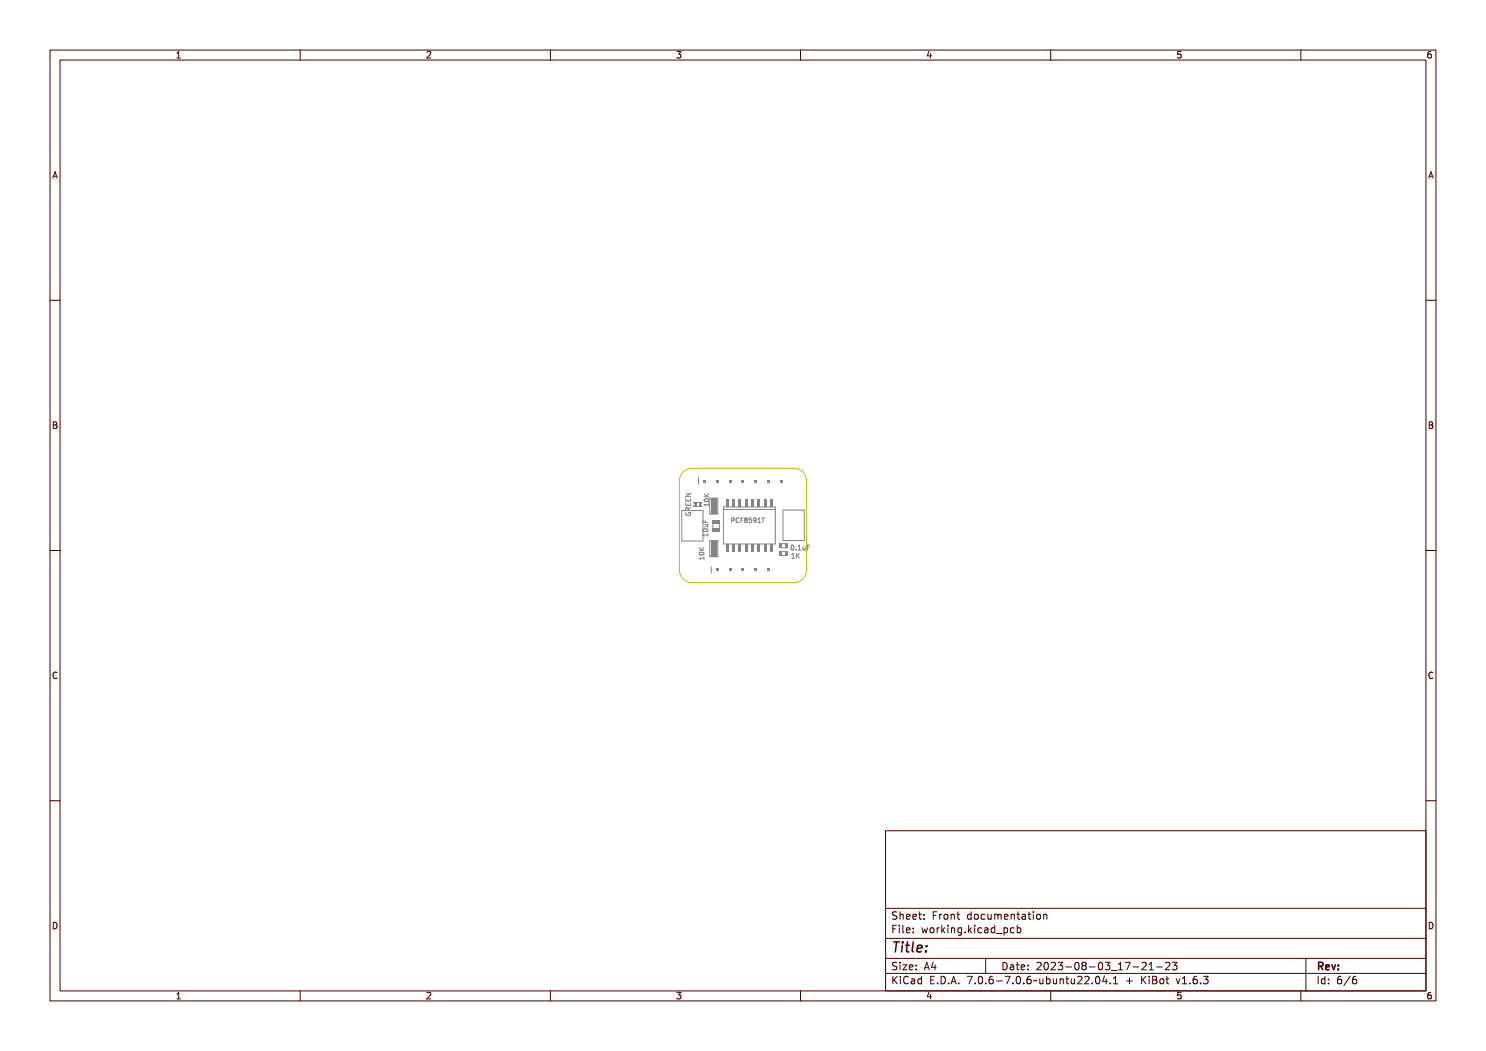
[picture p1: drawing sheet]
<svg xmlns="http://www.w3.org/2000/svg" width="297mm" height="210mm" viewBox="0 0 297 210" stroke-linecap="round" stroke-linejoin="round" font-family="sans-serif">
<g fill="none" stroke="#848484" stroke-width=".2">
<path d="M137.1 98.7h.9l-.9 .5M137.1 99.4h1v.2l-.8 .3h.8v.1h-1v-.2l.8-.3h-.8zM140.7 99.3h1M140.7 98.7l.6 .6M140.8 99.1l.4 .3 .5-.3v.1l-.4 .3 .4 .1v.1h-.9v-.1h.4zM140.8 99.8a.45 .45 0 0 1 .5-.2 .45 .45 0 0 1 .3 .5 .56 .56 0 0 1-.9-.2zM140.8 99.8h.1M141.7 98.7l-.6 .4M137.1 101h.1v.4h.3v-.4h.1v.4h.4v-.5h.1v.6h-1zM137.1 100.2h.1v.4h.3v-.4h.1v.4h.4v-.4h.1v.5h-1zM137.2 102.6h.1a.34 .34 0 0 0 .3 .4 .34 .34 0 0 0 .3-.4l-.3 .2v-.3h.4a.45 .45 0 0 1-.4 .7 .45 .45 0 0 1-.4-.6zM137.2 101.8h.3l.1 .2 .5-.3-.4 .4v.1h.4v.1h-1z"/>
<path d="M137.3 101.9h.2l.1 .3h-.4zM139.7 109.9h1M139.7 109.4l.6 .5M139.8 110.5a.46 .46 0 0 1 .5-.2 .46 .46 0 0 1 .3 .5 .46 .46 0 0 1-.5 .2 .46 .46 0 0 1-.3-.5zM139.8 111h.8l.1-.2v.5l-.1-.2h-.7l.1 .2h-.1zM139.8 109.2l.4 .4 .5-.4v.1l-.4 .3 .4 .1v.2h-.9v-.2h.4zM139.8 110.2a.49 .49 0 0 1 .6-.2 .49 .49 0 0 1 .3 .4 .48 .48 0 0 1-.5 .2 .48 .48 0 0 1-.4-.4zM139.9 110.2a.41 .41 0 0 1 .7 .2 .41 .41 0 0 1-.7-.2zM140.5 106.4h.9l.1-.2v.5l-.1-.2h-.7v.2h-.1zM140.5 103.8h.2v.4h.2v-.3h.1v.3h.5v.2h-1zM140.7 105.5l.5-.1 .3 .2a.46 .46 0 0 1-.5 .4 .46 .46 0 0 1-.4-.4zM140.7 105.6a.43 .43 0 0 1 .7 .2 .43 .43 0 0 1-.7-.2z"/>
<path d="M140.7 111.3v.5M140.7 111.5h-1l.3 .3M140.7 109.4l-.5 .4M140.8 104.6h.7l-.1 .2a.23 .23 0 0 1 .1 .2 .23 .23 0 0 1-.3 .2h-.4v-.1h.5l.1-.2-.1-.1h-.5zM140.8 100.9h.8l.1-.2v.5l-.1-.2h-.7l.1 .2h-.2zM140.8 100.1a.48 .48 0 0 1 .6-.2 .48 .48 0 0 1 .3 .4 .48 .48 0 0 1-.5 .2 .48 .48 0 0 1-.4-.4zM140.9 100.1a.41 .41 0 0 1 .7 .2 .41 .41 0 0 1-.7-.2zM141.7 100.6v.5M141.7 100.8h-1l.3 .3M141.9 108h1.6v3.2h-1.6zM146.1 103.5h.2a.29 .29 0 0 1 .3 .4 .29 .29 0 0 1-.4 .2v.3h-.1zM146.2 103.7h.1a.17 .17 0 0 1 .2 .1 .17 .17 0 0 1-.2 .2h-.1z"/>
<path d="M146.9 103.7l.3-.2 .1 .2a.32 .32 0 0 0-.4 .3 .32 .32 0 0 0 .4 .3v.1a.45 .45 0 0 1-.5-.1 .45 .45 0 0 1 .1-.6zM147.6 103.5h.5v.2h-.4v.2h.4l-.4 .1v.4h-.1zM148.4 103.6a.25 .25 0 0 1 .4 0 .25 .25 0 0 1-.1 .4 .26 .26 0 0 1 .1 .4 .26 .26 0 0 1-.5 0 .26 .26 0 0 1 .1-.4l-.1-.2zM149 103.5h.5v.2h-.3v.2a.3 .3 0 0 1 .3 .1 .3 .3 0 0 1-.1 .4 .3 .3 0 0 1-.4-.1 .23 .23 0 0 0 .3 .1 .23 .23 0 0 0 .1-.4 .23 .23 0 0 0-.4 0zM149.8 103.6h.1a.44 .44 0 0 1 .4 .4 .44 .44 0 0 1-.5 .4v-.1a.26 .26 0 0 0 .3 0 .26 .26 0 0 0 .1-.3 .29 .29 0 0 1-.4 .1 .29 .29 0 0 1 0-.5zM150.6 103.6l.3-.1v.8l.2 .1h-.5l.2-.1v-.6h-.2zM151.2 103.5h.7l-.3 .2v.7h-.1v-.7zM152.3 103.5h.5M152.5 103.5v.9M158.1 109.1l.1-.1a.46 .46 0 0 1 .4 .5 .46 .46 0 0 1-.4 .4l-.2-.2zM158.2 109.1a.39 .39 0 0 1 .3 .4 .39 .39 0 0 1-.3 .3zM159 109.7h.2v.2h-.2z"/>
<path d="M159.6 109h.4v.8l.2 .1h-.6l.2-.1v-.7h-.2zM160.4 109.2h.1v.6l.1 .1 .2-.2v-.5h.1v.7l-.1-.1a.23 .23 0 0 1-.3 .1 .23 .23 0 0 1-.1-.2zM161.2 109h.6v.1h-.5v.3h.4v.1h-.4v.4h-.1z"/>
<circle cx="140.3" cy="110.3" r=".08"/>
<circle cx="141" cy="105.7" r=".09"/>
<circle cx="141.3" cy="100.2" r=".08"/>
<circle cx="148.6" cy="104.2" r=".18"/>
<circle cx="148.6" cy="103.8" r=".15"/>
<circle cx="150" cy="103.9" r=".2"/>
<circle cx="158.3" cy="109.5" r=".09"/>
</g>
<path d="M142.2 108.1h1v3.1h-1z" fill-rule="evenodd" fill="#848484"/>
<path d="M141.9 99.5h1.6v3.2h-1.6z" fill="none" stroke="#848484" stroke-width=".2"/>
<path d="M142.2 99.6h1v3.1h-1z" fill-rule="evenodd" fill="#848484"/>
<path d="M142.5 104.8v.7M143.8 104.8v.7" fill="none" stroke="#848484" stroke-width=".2"/>
<g fill="#848484">
<path d="M142.4 105.5h1.5v.7h-1.5z" fill-rule="evenodd"/>
<path d="M142.4 104h1.5v.8h-1.5z" fill-rule="evenodd"/>
</g>
<g fill="none" stroke="#848484" stroke-width=".2">
<path d="M138.7 100.5l.2 .3-.2 .3M139.1 100.4h.8M139.1 101.2h.7M140.3 100.5l-.3 .3 .3 .3"/>
<circle cx="140.1" cy="100.5" r=".07"/>
</g>
<g fill="#848484">
<path d="M140.2 100.4h.1v.2h-.1z" fill-rule="evenodd"/>
<path d="M139.8 100.4h.4z" fill-rule="evenodd"/>
<path d="M139.8 100.4h.3v.9h-.3z" fill-rule="evenodd"/>
<path d="M138.6 100.4h.5v.2h-.5z" fill-rule="evenodd"/>
<path d="M138.9 100.5h.2v.6h-.2z" fill-rule="evenodd"/>
<path d="M138.8 100.5l.1 .1z" fill-rule="evenodd"/>
<path d="M138.8 101l.1 .1z" fill-rule="evenodd"/>
<path d="M140 101.1h.3v.2h-.3z" fill-rule="evenodd"/>
<path d="M138.6 101.1h.5v.2h-.5z" fill-rule="evenodd"/>
</g>
<path d="M156.3 111h.7M156.3 110.2h.7" fill="none" stroke="#848484" stroke-width=".2"/>
<g fill="#848484">
<path d="M157 110.1h.5v1h-.5z" fill-rule="evenodd"/>
<path d="M155.8 110.1h.5v1h-.5z" fill-rule="evenodd"/>
</g>
<path d="M144.6 101.3h10.4v7.4h-10.4zM144.6 101.8h10.4" fill="none" stroke="#848484" stroke-width=".2"/>
<g fill="#848484">
<path d="M154 108.8h.5v1.5h-.5z" fill-rule="evenodd"/>
<path d="M154 99.7h.5v1.5h-.5z" fill-rule="evenodd"/>
<path d="M152.7 108.8h.5v1.5h-.5z" fill-rule="evenodd"/>
<path d="M152.7 99.7h.5v1.5h-.5z" fill-rule="evenodd"/>
<path d="M151.4 108.8h.5v1.5h-.5z" fill-rule="evenodd"/>
<path d="M151.4 99.7h.5v1.5h-.5z" fill-rule="evenodd"/>
<path d="M150.2 108.8h.5v1.5h-.5z" fill-rule="evenodd"/>
<path d="M150.2 99.7h.5v1.5h-.5z" fill-rule="evenodd"/>
<path d="M148.9 108.8h.5v1.5h-.5z" fill-rule="evenodd"/>
<path d="M148.9 99.7h.5v1.5h-.5z" fill-rule="evenodd"/>
<path d="M147.6 108.8h.5v1.5h-.5z" fill-rule="evenodd"/>
<path d="M147.6 99.7h.5v1.5h-.5z" fill-rule="evenodd"/>
<path d="M146.4 108.8h.4v1.5h-.4z" fill-rule="evenodd"/>
<path d="M146.4 99.7h.4v1.5h-.4z" fill-rule="evenodd"/>
<path d="M145.1 108.8h.5v1.5h-.5z" fill-rule="evenodd"/>
<path d="M145.1 99.7h.5v1.5h-.5z" fill-rule="evenodd"/>
</g>
<path d="M156.3 108.6h.7M156.3 109.5h.7" fill="none" stroke="#848484" stroke-width=".2"/>
<g fill="#848484">
<path d="M155.8 108.6h.5v.9h-.5z" fill-rule="evenodd"/>
<path d="M157 108.6h.5v.9h-.5z" fill-rule="evenodd"/>
</g>
<path d="M136.3 102h4.2v6.1h-4.2zM142.2 113.3v1.2M156.5 101.9h4.2v6.1h-4.2z" fill="none" stroke="#848484" stroke-width=".2"/>
<g fill="#848484">
<path d="M143.2 113.6h.5v.5h-.5z" fill-rule="evenodd"/>
<path d="M145.7 113.6h.5v.5h-.5z" fill-rule="evenodd"/>
<path d="M148.2 113.6h.6v.5h-.6z" fill-rule="evenodd"/>
<path d="M150.8 113.6h.5v.5h-.5z" fill-rule="evenodd"/>
<path d="M153.3 113.6h.5v.5h-.5z" fill-rule="evenodd"/>
</g>
<path d="M139.6 95.5v1.2" fill="none" stroke="#848484" stroke-width=".2"/>
<g fill="#848484">
<path d="M140.6 95.9h.5v.5h-.5z" fill-rule="evenodd"/>
<path d="M143.2 95.9h.5v.5h-.5z" fill-rule="evenodd"/>
<path d="M145.7 95.9h.5v.5h-.5z" fill-rule="evenodd"/>
<path d="M148.2 95.9h.6v.5h-.6z" fill-rule="evenodd"/>
<path d="M150.8 95.9h.5v.5h-.5z" fill-rule="evenodd"/>
<path d="M153.3 95.9h.5v.5h-.5z" fill-rule="evenodd"/>
<path d="M155.9 95.9h.5v.5h-.5z" fill-rule="evenodd"/>
</g>
<path d="M136.8 94.1l1-.5h.5h20.4a2.54 2.54 0 0 1 2.5 2.5v17.8a2.54 2.54 0 0 1-2.5 2.5h-20.4a2.54 2.54 0 0 1-2.5-2.5v-17.8a2.54 2.54 0 0 1 1-2z" fill="none" stroke="#c2c200" stroke-width=".2"/>
<g fill="none" stroke="#480000" stroke-width=".2">
<path d="M10 10h277v190h-277zM12 12h273v186h-273zM60 10v2M110 10v2M160 10v2M210 10v2M260 10v2M10 60h2M285 60h2M10 110h2M285 110h2M10 160h2"/>
<path d="M285 160h2M177 166h108v32h-108zM60 198v2M110 198v2M160 198v2M177 181.5h108M177 187.5h108M177 191.5h108M177 194.5h108M178.1 195.2h.2v.6l.6-.6h.3l-.6 .6 .6 .8h-.2l-.5-.7-.2 .2v.5h-.2zM178.2 185h.9v.2h-.7v.4h.6v.2h-.6v.7h-.2zM178.3 182.4l.5-.1h.2v.2a.31 .31 0 0 0-.5-.1 .31 .31 0 0 0 0 .5 .5 .5 0 0 1 .6 .6 .5 .5 0 0 1-.8 .2l-.1-.2a.34 .34 0 0 0 .4 .1 .34 .34 0 0 0 .1-.5 .47 .47 0 0 1-.5-.2 .47 .47 0 0 1 .1-.5z"/>
<path d="M178.3 192.5l.5-.1h.2v.2a.31 .31 0 0 0-.5-.1 .31 .31 0 0 0 0 .5 .5 .5 0 0 1 .6 .6 .5 .5 0 0 1-.8 .2l-.1-.2a.34 .34 0 0 0 .4 .1 .34 .34 0 0 0 .1-.5 .47 .47 0 0 1-.5-.2 .47 .47 0 0 1 .1-.5zM179.4 182.2h.2v.6a.35 .35 0 0 1 .4-.1 .35 .35 0 0 1 .2 .4v.6h-.2v-.8h-.4v.8h-.2zM179.5 185.4h.4v.9h.4v.2h-.9v-.2h.3v-.8h-.2zM179.5 192.8h.4v.9h.4v.1h-.9v-.1h.3v-.8h-.2zM179.5 195.6h.4v.9h.4v.1h-.9v-.1h.3v-.8h-.2zM179.7 184.9h.2v.3h-.2zM179.7 192.3h.2v.3h-.2zM179.7 195.1h.2v.3h-.2zM180.6 184.9h.4v1.3l.4 .1v.2l-.5-.2v-1.2h-.3zM180.6 192.8h.8l-.6 .9h.6v.1h-.8l.6-.9h-.6zM180.7 182.8l.1-.1a.49 .49 0 0 1 .5 0 .49 .49 0 0 1 .2 .5h-.8a.42 .42 0 0 0 .3 .4 .42 .42 0 0 0 .4-.1 .47 .47 0 0 1-.4 .3 .47 .47 0 0 1-.4-.3zM180.7 195.4a.4 .4 0 0 1 .4-.3 .4 .4 0 0 1 .4 .3 .56 .56 0 0 0-.8 .4 .56 .56 0 0 0 .5 .7l.3-.1a.43 .43 0 0 1-.5 .3 .43 .43 0 0 1-.4-.4v-.6z"/>
<path d="M180.8 182.9l.4-.1 .1 .3h-.6zM181.8 195.6l.3-.1a.43 .43 0 0 1 .5 .5v.6h-.1v-.1a.38 .38 0 0 1-.5 .2 .38 .38 0 0 1-.2-.5 .38 .38 0 0 1 .4-.2h.3a.35 .35 0 0 0-.3-.4 .35 .35 0 0 0-.4 .2zM181.9 182.8l.1-.1a.49 .49 0 0 1 .5 0 .49 .49 0 0 1 .2 .5h-.8a.42 .42 0 0 0 .3 .4 .42 .42 0 0 0 .5-.1 .47 .47 0 0 1-.5 .3 .47 .47 0 0 1-.4-.3zM181.9 185.5l.1-.1a.49 .49 0 0 1 .5 0 .49 .49 0 0 1 .2 .5h-.8a.42 .42 0 0 0 .3 .4 .42 .42 0 0 0 .5-.1 .47 .47 0 0 1-.5 .3 .47 .47 0 0 1-.4-.3zM181.9 192.9l.1-.1a.49 .49 0 0 1 .5 0 .49 .49 0 0 1 .2 .5h-.8a.42 .42 0 0 0 .3 .4 .42 .42 0 0 0 .5-.1 .47 .47 0 0 1-.5 .3 .47 .47 0 0 1-.4-.3zM182 196.2l.5-.1a.31 .31 0 0 1-.2 .4 .31 .31 0 0 1-.4-.1zM182 182.9l.4-.1 .1 .3h-.6zM182 185.6l.4-.1 .1 .3h-.6zM182 193l.4-.1 .1 .3h-.6zM183 195.7l.4-.2 .2 .2v-.6h.2v1.5h-.2v-.1a.42 .42 0 0 1-.5 .1 .42 .42 0 0 1-.2-.5zM183.2 195.8l.1-.1a.4 .4 0 0 1 .3 .4 .4 .4 0 0 1-.3 .4l-.2-.2zM183.2 182.3h.2v.4h.4v.1h-.4v.7l.4 .1v.1h-.4l-.1-.1-.1-.8h-.3v-.1h.3z"/>
<path d="M183.3 185.4h.2v.3h-.2zM183.3 186.2h.2v.3h-.2zM183.3 192.8h.2v.3h-.2zM183.3 193.6h.2v.2h-.2zM184.5 182.7h.2v.3h-.2zM184.5 183.5h.2v.2h-.2zM185.2 185.4h.2l.2 .8 .1-.5h.2l.2 .5 .1-.8h.2l-.2 1.1h-.2l-.2-.7-.2 .7h-.1zM185.4 195.2h.9v.2h-.7v.4h.6v.2h-.6v.5h.7v.1h-.9zM185.7 192.4h.2l.5 1.4h-.2l-.1-.3h-.5l-.1 .3h-.2zM185.8 192.6l.2 .7h-.4zM186.6 182.3h.9v.2h-.7v.4h.6v.2h-.6v.6h-.2zM186.8 185.6l.1-.1a.39 .39 0 0 1 .4 .4 .39 .39 0 0 1-.4 .4l-.1-.2z"/>
<path d="M186.9 196.4h.2v.2h-.2zM187.1 192.4h.2v.9h.2v.2h-.2v.3h-.2v-.3h-.6zM187.1 192.6v.7h-.4zM187.8 195.2a.76 .76 0 0 1 .9 .7 .76 .76 0 0 1-.9 .7zM188 195.4a.57 .57 0 0 1 .5 .5 .57 .57 0 0 1-.5 .6zM188 182.7h.2v.2v-.1a.29 .29 0 0 1 .3-.2 .29 .29 0 0 1 .3 .3 .37 .37 0 0 0-.5-.1 .37 .37 0 0 0-.1 .4v.5h-.2zM188 185.4h.2v.2v-.1a.29 .29 0 0 1 .3-.2 .29 .29 0 0 1 .3 .3 .37 .37 0 0 0-.5-.1 .37 .37 0 0 0-.1 .4v.6h-.2zM189.1 184.9h.1v.9l.5-.4h.2l-.4 .4 .5 .7h-.2l-.4-.6-.2 .1v.5h-.1zM189.2 182.9l.1-.1a.39 .39 0 0 1 .4 .4 .39 .39 0 0 1-.4 .4l-.1-.2zM189.3 196.4h.3v.2h-.3zM190.2 182.7h.2v.1a.35 .35 0 0 1 .4-.1 .35 .35 0 0 1 .3 .4v.6h-.2l-.1-.8h-.3l-.1 .8h-.2zM190.3 185.4h.4v.9h.4v.2h-.9v-.2h.4v-.8h-.3z"/>
<path d="M190.5 195.2h.3l.4 1.4h-.2l-.1-.3h-.5l-.1 .3h-.2zM190.6 184.9h.1v.3h-.1zM190.6 195.4l.2 .7h-.4zM191.4 185.4h.2v.1a.35 .35 0 0 1 .4-.1 .35 .35 0 0 1 .3 .4v.7h-.2l-.1-.9h-.3l-.1 .9h-.2zM191.7 182.3h.1v.4h.4v.1h-.4v.7l.4 .1v.1h-.4l-.1-.1v-.8h-.3v-.1h.3zM191.7 196.4h.3v.2h-.3zM192.7 185.5l.3-.2 .3 .2v-.1h.2v1a.53 .53 0 0 1-.8 .4v-.2a.36 .36 0 0 0 .4 .1 .36 .36 0 0 0 .2-.4l-.1 .1a.53 .53 0 0 1-.7-.3 .53 .53 0 0 1 .2-.6zM192.8 185.6l.1-.1a.39 .39 0 0 1 .4 .4 .39 .39 0 0 1-.4 .4l-.1-.2zM193.8 195.2h.9l-.5 1.4h-.2l.5-1.2h-.7zM193.9 182.8l.3-.2 .3 .2v-.6h.2v1.5h-.2v-.1a.42 .42 0 0 1-.6 .1 .42 .42 0 0 1-.1-.5zM194.1 182.8a.4 .4 0 0 1 .4 .4 .4 .4 0 0 1-.4 .4l-.2-.4zM194.1 186.2h.3v.3h-.3z"/>
<path d="M195.1 184.9h.2v.9l.4-.4h.3l-.5 .4 .5 .7h-.2l-.4-.6-.1 .1v.5h-.2zM195.2 182.9l.1-.1a.39 .39 0 0 1 .4 .4 .39 .39 0 0 1-.4 .4l-.1-.2zM195.3 196.4h.3v.2h-.3zM196.3 185.4h.5v.9h.3v.2h-.9v-.2h.4v-.8h-.3zM196.3 195.4a.57 .57 0 0 1 .7 0 .57 .57 0 0 1 .1 .8 .5 .5 0 0 1-.6 .5 .5 .5 0 0 1-.3-.8zM196.4 182.8a.39 .39 0 0 1 .4-.2 .39 .39 0 0 1 .3 .3 .4 .4 0 0 0-.6 0 .4 .4 0 0 0 0 .6 .4 .4 0 0 0 .6 0 .45 .45 0 0 1-.6 .3 .45 .45 0 0 1-.3-.6zM196.5 195.4a.61 .61 0 0 1 .4 1l-.1 .1a.61 .61 0 0 1-.4-1zM196.6 184.9h.2v.3h-.2zM197 191.5v3M197.4 182.7h.2v.8l.2 .1 .3-.2v-.7h.2v1h-.2v-.1a.35 .35 0 0 1-.4 .2 .35 .35 0 0 1-.3-.5zM197.6 185.5a.39 .39 0 0 1 .4-.2 .39 .39 0 0 1 .3 .3 .4 .4 0 0 0-.6 0 .4 .4 0 0 0 0 .6 .4 .4 0 0 0 .6 0 .45 .45 0 0 1-.6 .3 .45 .45 0 0 1-.3-.6zM197.7 196.4h.3v.2h-.3z"/>
<path d="M198.6 182.7l.5 .1 .3-.1 .2 1h-.2l-.1-.9-.2 .1v.8h-.1l-.2-.9-.1 .9h-.1zM198.7 185.4l.2-.1a.43 .43 0 0 1 .6 .5v.7h-.2v-.2a.38 .38 0 0 1-.5 .2 .38 .38 0 0 1-.2-.5 .38 .38 0 0 1 .5-.2h.2a.35 .35 0 0 0-.3-.4 .35 .35 0 0 0-.3 .2zM198.7 195.4a.38 .38 0 0 1 .4-.3 .38 .38 0 0 1 .3 .3 .43 .43 0 0 0-.5 0 .43 .43 0 0 0-.1 .5 .46 .46 0 0 1 .7 .1 .46 .46 0 0 1-.2 .6 .46 .46 0 0 1-.7-.2zM198.8 186l.5-.1a.31 .31 0 0 1-.1 .4 .31 .31 0 0 1-.4-.1zM199.9 185.5l.3-.2 .3 .2v-.6h.2v1.6h-.2v-.2a.42 .42 0 0 1-.5 .1 .42 .42 0 0 1-.2-.5zM199.9 182.8l.2-.1a.49 .49 0 0 1 .5 0 .49 .49 0 0 1 .1 .5h-.7a.42 .42 0 0 0 .2 .4 .42 .42 0 0 0 .5-.1 .47 .47 0 0 1-.4 .3 .47 .47 0 0 1-.5-.3zM200 196h.5v.2h-.5zM200 185.6l.1-.1a.39 .39 0 0 1 .4 .4 .39 .39 0 0 1-.4 .4l-.1-.2zM200.1 182.9l.3-.1 .2 .3h-.6zM200.1 192.4a.76 .76 0 0 1 1 .7 .76 .76 0 0 1-1 .7zM200.3 192.6a.57 .57 0 0 1 .6 .5 .57 .57 0 0 1-.6 .6zM200.9 186.8l1.2 .1z"/>
<path d="M201 195.2h.9l-.5 1.4h-.2l.5-1.2h-.7zM201.1 182.7h.1v.1a.35 .35 0 0 1 .5-.1 .35 .35 0 0 1 .2 .4v.6h-.2v-.8h-.4l-.1 .8h-.1zM201.4 192.8l.3-.1a.43 .43 0 0 1 .5 .5v.6h-.1v-.1a.38 .38 0 0 1-.5 .2 .38 .38 0 0 1-.2-.5 .38 .38 0 0 1 .4-.2h.3a.35 .35 0 0 0-.3-.4 .35 .35 0 0 0-.4 .2zM201.6 193.4l.5-.1a.31 .31 0 0 1-.2 .4 .31 .31 0 0 1-.4-.1zM202.2 185.4h.2v.1a.53 .53 0 0 1 .8 .3 .53 .53 0 0 1-.6 .7l-.2-.2v.6h-.2zM202.5 182.3h.2v.4h.4v.1h-.4v.7l.4 .1v.1h-.4l-.2-.1v-.8h-.3v-.1h.3zM202.5 185.6l.1-.1a.4 .4 0 0 1 .4 .4 .4 .4 0 0 1-.4 .4l-.2-.2zM202.5 196.4h.3v.2h-.3zM202.8 192.4h.2v.4h.4v.1h-.4v.7l.4 .1v.1h-.4l-.2-.1v-.8h-.3v-.1h.3zM203.5 182.7l.3-.1a.43 .43 0 0 1 .5 .5v.6h-.2v-.1a.38 .38 0 0 1-.5 .2 .38 .38 0 0 1-.2-.5 .38 .38 0 0 1 .5-.2h.2a.35 .35 0 0 0-.2-.4 .35 .35 0 0 0-.4 .2zM203.5 195.4a.57 .57 0 0 1 .8 0 .57 .57 0 0 1 0 .8 .5 .5 0 0 1-.6 .5 .5 .5 0 0 1-.3-.8zM203.6 185.5a.39 .39 0 0 1 .4-.2 .39 .39 0 0 1 .3 .3 .4 .4 0 0 0-.5 0 .4 .4 0 0 0 0 .6 .4 .4 0 0 0 .5 0 .45 .45 0 0 1-.6 .3 .45 .45 0 0 1-.2-.6z"/>
<path d="M203.7 183.3l.4-.1a.31 .31 0 0 1-.1 .4 .31 .31 0 0 1-.4-.1zM203.7 195.4a.61 .61 0 0 1 .4 1l-.1 .1a.61 .61 0 0 1-.3-1zM203.9 192.9l.1-.1a.49 .49 0 0 1 .5 0 .49 .49 0 0 1 .2 .5h-.8a.42 .42 0 0 0 .3 .4 .42 .42 0 0 0 .5-.1 .47 .47 0 0 1-.5 .3 .47 .47 0 0 1-.4-.3zM204 193l.4-.1 .1 .3h-.6zM204.7 184.9h.1v.6a.53 .53 0 0 1 .8 .3 .53 .53 0 0 1-.6 .7l-.2-.2v.2h-.1zM204.9 182.3h.2v.4h.4v.1h-.4v.7l.4 .1v.1h-.4l-.2-.1v-.8h-.3v-.1h.3zM204.9 185.6l.1-.1a.39 .39 0 0 1 .4 .4 .39 .39 0 0 1-.4 .4l-.1-.2zM204.9 196.4h.3v.2h-.3zM205.3 192.8h.2v.3h-.2zM205.3 193.6h.2v.2h-.2zM205.9 182.7h.5v.9h.3v.1h-.9v-.1h.4v-.8h-.3zM205.9 195.4a.38 .38 0 0 1 .4-.3 .38 .38 0 0 1 .3 .3 .43 .43 0 0 0-.5 0 .43 .43 0 0 0-.1 .5 .46 .46 0 0 1 .7 .1 .46 .46 0 0 1-.2 .6 .46 .46 0 0 1-.6-.2z"/>
<path d="M206.2 182.2h.2v.3h-.2zM207 196l1-.1a.49 .49 0 0 1-.8 .1l-.2 .2zM207.3 182.9l.1-.1a.39 .39 0 0 1 .4 .4 .39 .39 0 0 1-.4 .4l-.2-.2zM207.4 192.5a.53 .53 0 0 1 .8 .1 .53 .53 0 0 1-.3 .7l-.3 .4h.7v.1h-.9l.3-.5a.4 .4 0 0 0 .3-.4 .4 .4 0 0 0-.3-.4l-.3 .2zM208.3 182.7h.1v.1a.35 .35 0 0 1 .5-.1 .35 .35 0 0 1 .2 .4v.6h-.2v-.8h-.4l-.1 .8h-.1zM208.3 195.6h.1l.1 .8 .2 .1 .2-.2v-.7h.2v1h-.2v-.1a.35 .35 0 0 1-.4 .2 .35 .35 0 0 1-.2-.5zM208.7 192.6a.57 .57 0 0 1 .7 0 .57 .57 0 0 1 .1 .8 .5 .5 0 0 1-.6 .5 .5 .5 0 0 1-.3-.8zM208.9 192.6a.61 .61 0 0 1 .3 1l-.1 .1a.61 .61 0 0 1-.3-1zM209.5 195.1h.2v.6a.53 .53 0 0 1 .7 .3 .53 .53 0 0 1-.6 .7l-.1-.2v.1h-.2zM209.7 195.8l.1-.1a.4 .4 0 0 1 .4 .4 .4 .4 0 0 1-.4 .4l-.1-.2zM209.8 192.5a.53 .53 0 0 1 .8 .1 .53 .53 0 0 1-.3 .7l-.3 .4h.7v.1h-.9l.3-.5a.4 .4 0 0 0 .3-.4 .4 .4 0 0 0-.3-.4l-.3 .2zM210 198v2"/>
<path d="M210.7 195.6h.2v.8l.2 .1 .2-.2v-.7h.2v1h-.2v-.1a.35 .35 0 0 1-.4 .2 .35 .35 0 0 1-.2-.5zM211 192.4a.46 .46 0 0 1 .6 0 .46 .46 0 0 1 .1 .6l-.1 .1a.47 .47 0 0 1 .2 .7 .47 .47 0 0 1-.7 0l-.1-.2a.35 .35 0 0 0 .5 .1 .35 .35 0 0 0 0-.5h-.3v-.2a.29 .29 0 0 0 .4-.1 .29 .29 0 0 0-.1-.4 .29 .29 0 0 0-.4 .1h-.1zM211.9 195.6h.2v.1a.35 .35 0 0 1 .4-.1 .35 .35 0 0 1 .2 .4v.6h-.2v-.8h-.4v.8h-.2zM212.4 193.2h.5v.2h-.5zM213.3 195.2h.2v.4h.4v.1h-.4v.7l.4 .1v.1h-.4l-.2-.1v-.8h-.3v-.1h.3zM213.5 192.6a.57 .57 0 0 1 .7 0 .57 .57 0 0 1 .1 .8 .5 .5 0 0 1-.6 .5 .5 .5 0 0 1-.3-.8zM213.7 192.6a.61 .61 0 0 1 .3 1v.1a.61 .61 0 0 1-.4-1zM214.3 195.6h.2v.8l.2 .1 .2-.2v-.7h.2v1h-.2v-.1a.35 .35 0 0 1-.4 .2 .35 .35 0 0 1-.2-.5zM214.7 192.5a.41 .41 0 0 1 .7-.1 .41 .41 0 0 1-.2 .7 .42 .42 0 0 1 .2 .6 .42 .42 0 0 1-.7 0 .42 .42 0 0 1 .2-.6l-.3-.2zM215.5 195.3a.53 .53 0 0 1 .8 .1 .53 .53 0 0 1-.3 .7l-.3 .4h.6v.1h-.9l.4-.5a.4 .4 0 0 0 .3-.4 .4 .4 0 0 0-.3-.4l-.3 .2zM216 193.2h.5v.2h-.5zM216.7 195.3a.53 .53 0 0 1 .8 .1 .53 .53 0 0 1-.3 .7l-.3 .4h.6v.1h-.9l.4-.5a.4 .4 0 0 0 .3-.4 .4 .4 0 0 0-.3-.4l-.3 .2z"/>
<path d="M217.1 192.6a.57 .57 0 0 1 .7 0 .57 .57 0 0 1 .1 .8 .5 .5 0 0 1-.6 .5 .5 .5 0 0 1-.3-.8zM217.3 192.6a.61 .61 0 0 1 .3 1v.1a.61 .61 0 0 1-.4-1zM218.2 196.4h.2v.2h-.2zM218.2 192.4a.46 .46 0 0 1 .6 0 .46 .46 0 0 1 .1 .6l-.1 .1a.47 .47 0 0 1 .2 .7 .47 .47 0 0 1-.7 0l-.1-.2a.35 .35 0 0 0 .5 .1 .35 .35 0 0 0 0-.5h-.3v-.2a.29 .29 0 0 0 .4-.1 .29 .29 0 0 0-.1-.4 .29 .29 0 0 0-.4 .1h-.1zM219.2 195.4a.57 .57 0 0 1 .7 0 .57 .57 0 0 1 .1 .8 .5 .5 0 0 1-.7 .5 .5 .5 0 0 1-.3-.8zM219.2 194.2l1.3 .1zM219.4 195.4a.61 .61 0 0 1 .3 1l-.1 .1a.61 .61 0 0 1-.3-1zM220.7 192.5l.5-.1v1.3h.3v.1h-.8v-.1h.3v-1.1h-.3zM220.8 195.2h.2v.9h.2v.2h-.2v.3h-.2v-.3h-.6zM220.8 195.4v.7h-.4zM221.8 196.4h.2v.2h-.2zM221.8 192.4h.9l-.5 1.4h-.2l.5-1.2h-.7z"/>
<path d="M222.8 195.3l.5-.1v1.3h.3v.1h-.8v-.1h.3v-1.1h-.3zM223.2 193.2h.5v.2h-.5zM224.2 192.5a.53 .53 0 0 1 .8 .1 .53 .53 0 0 1-.3 .7l-.3 .4h.7v.1h-.9l.3-.5a.4 .4 0 0 0 .4-.4 .4 .4 0 0 0-.4-.4l-.3 .2zM225.4 195.5h.2v.4h.4v.2h-.4v.4h-.2v-.4h-.4v-.2h.4zM225.5 192.5l.5-.1v1.3h.3v.1h-.8v-.1h.3v-1.1h-.3zM226.8 193.2h.5v.2h-.5zM227.5 195.2h.2v.6l.6-.6h.2l-.6 .6 .6 .8h-.2l-.5-.7-.1 .2v.5h-.2zM227.8 192.5a.53 .53 0 0 1 .8 .1 .53 .53 0 0 1-.2 .7l-.4 .4h.7v.1h-.9l.3-.5a.4 .4 0 0 0 .4-.4 .4 .4 0 0 0-.4-.4l-.3 .2zM228.8 195.6h.4v.9h.4v.1h-.9v-.1h.4v-.8h-.3zM229.1 192.4a.46 .46 0 0 1 .6 0 .46 .46 0 0 1 0 .6l-.1 .1a.47 .47 0 0 1 .2 .7 .47 .47 0 0 1-.7 0l-.1-.2a.35 .35 0 0 0 .5 .1 .35 .35 0 0 0 0-.5h-.2v-.2a.29 .29 0 0 0 .4-.1 .29 .29 0 0 0-.2-.4 .29 .29 0 0 0-.3 .1h-.1zM229.1 195.1h.1v.3h-.1zM229.9 195.2h.4a.35 .35 0 0 1 .5 .2 .35 .35 0 0 1-.3 .5 .41 .41 0 0 1 .3 .5 .41 .41 0 0 1-.5 .2h-.4z"/>
<path d="M230.1 196h.2a.27 .27 0 0 1 .3 .2 .27 .27 0 0 1-.3 .3h-.2zM230.1 195.4h.2a.23 .23 0 0 1 .3 .2 .23 .23 0 0 1-.3 .2h-.2zM231.2 193.2h1.1M231.3 195.8l.1-.1a.39 .39 0 0 1 .4 .4 .39 .39 0 0 1-.4 .4l-.1-.2zM232.6 195.2h.1v.4h.4v.1h-.4l.1 .7 .3 .1v.1h-.3l-.2-.1v-.8h-.3v-.1h.3zM233 192.4l.5-.1 .3 .4-.9 1.1h.9M234.3 192.3h.9l-.5 .6 .5 .1v.6l-.2 .2-.7-.2M234.6 195.6h.2l.3 .9 .4-.9h.2l-.4 1h-.3zM236 195.3l.5-.1v1.3h.3v.1h-.8v-.1h.3v-1.1h-.3zM237.4 196.4h.3v.2h-.3zM238.4 195.4a.38 .38 0 0 1 .4-.3 .38 .38 0 0 1 .3 .3 .43 .43 0 0 0-.5 0 .43 .43 0 0 0-.1 .5 .46 .46 0 0 1 .7 .1 .46 .46 0 0 1-.2 .6 .46 .46 0 0 1-.7-.2zM239.8 196.4h.3v.2h-.3z"/>
<path d="M240.7 195.2a.46 .46 0 0 1 .6 0 .46 .46 0 0 1 .1 .6l-.1 .1a.47 .47 0 0 1 .2 .7 .47 .47 0 0 1-.7 0l-.1-.2a.35 .35 0 0 0 .5 .1 .35 .35 0 0 0 0-.5l-.3-.1v-.1a.29 .29 0 0 0 .4-.1 .29 .29 0 0 0-.1-.4 .29 .29 0 0 0-.4 .1h-.1zM260 198v2M261 191.5v6.5M263.2 195.2h.8v.2h-.3v1.1h.3v.1h-.8v-.1h.3v-1.1h-.3zM264.4 195.7l.3-.2 .3 .2v-.6h.2v1.5h-.2v-.1a.42 .42 0 0 1-.5 .1 .42 .42 0 0 1-.2-.5zM264.6 195.8l.1-.1a.4 .4 0 0 1 .3 .4 .4 .4 0 0 1-.3 .4l-.2-.2zM265.9 195.6h.2v.3h-.2zM265.9 196.4h.2v.2h-.2zM268.1 195.4a.38 .38 0 0 1 .3-.3 .38 .38 0 0 1 .4 .3 .43 .43 0 0 0-.5 0 .43 .43 0 0 0-.2 .5 .46 .46 0 0 1 .7 .1 .46 .46 0 0 1-.2 .6 .46 .46 0 0 1-.6-.2zM269.9 195.2h.2l-.8 1.6h-.2zM270.5 195.4a.38 .38 0 0 1 .4-.3 .38 .38 0 0 1 .3 .3 .43 .43 0 0 0-.5 0 .43 .43 0 0 0-.2 .5 .46 .46 0 0 1 .7 .1 .46 .46 0 0 1-.2 .6 .46 .46 0 0 1-.6-.2z"/>
<circle cx="187" cy="185.9" r=".53"/>
<circle cx="189.4" cy="183.2" r=".53"/>
<circle cx="195.4" cy="183.2" r=".53"/>
<circle cx="196.7" cy="195.9" r=".13"/>
<circle cx="199.1" cy="196.2" r=".32"/>
<circle cx="203.9" cy="195.9" r=".13"/>
<circle cx="206.3" cy="196.2" r=".32"/>
<circle cx="207.4" cy="183.2" r=".53"/>
<circle cx="209" cy="193.1" r=".13"/>
<circle cx="213.8" cy="193.1" r=".13"/>
<circle cx="215" cy="193.4" r=".29"/>
<circle cx="215" cy="192.8" r=".25"/>
<circle cx="217.4" cy="193.1" r=".13"/>
<circle cx="219.5" cy="195.9" r=".13"/>
<circle cx="231.5" cy="196.1" r=".53"/>
<circle cx="238.8" cy="196.2" r=".32"/>
<circle cx="268.5" cy="196.2" r=".32"/>
<circle cx="270.9" cy="196.2" r=".32"/>
</g>
<g fill="none" stroke="#480000" stroke-width=".3">
<path d="M178.1 188.4h1.4v.2h-.6v1.7h-.2v-1.7h-.6zM179.9 188.8h.7v1.3h.4v.2h-1.2v-.2h.5v-1.1h-.4zM180.3 188.3h.3v.3h-.3zM181.8 188.4h.2v.4h.6v.2h-.6v1l.6 .1v.2a.55 .55 0 0 1-.8-.5v-.8h-.4v-.2h.4zM183 188.3h.6l.1 1.6 .1 .2h.4v.2a.54 .54 0 0 1-.8-.5v-1.4h-.4zM184.8 189a.65 .65 0 0 1 .8-.1 .65 .65 0 0 1 .3 .7h-1.1a.56 .56 0 0 0 .4 .5 .56 .56 0 0 0 .6-.1v.2a.81 .81 0 0 1-1.1-.1 .81 .81 0 0 1 .1-1.1zM185 189.1l.4-.1 .2 .4h-.8zM186.7 188.9h.3v.4h-.3zM186.7 189.9h.3v.4h-.3zM263.1 192.4a.73 .73 0 0 1 .9 .2v.3l-.3 .3 .5 .6h-.2l-.3-.4-.2-.2h-.2v.6h-.2zM263.3 192.6h.2a.26 .26 0 0 1 .3 .2 .26 .26 0 0 1-.2 .3h-.3zM264.5 192.9l.1-.1a.49 .49 0 0 1 .5 0 .49 .49 0 0 1 .2 .5h-.8a.42 .42 0 0 0 .3 .4 .42 .42 0 0 0 .4-.1 .47 .47 0 0 1-.4 .3 .47 .47 0 0 1-.4-.3z"/>
<path d="M264.6 193l.3-.1 .2 .3h-.6zM265.5 192.8h.2l.3 .9 .3-.9h.2l-.4 1h-.2zM267.1 192.8h.2v.3h-.2zM267.1 193.6h.2v.2h-.2z"/>
</g>
<text font-size="2.7" fill="#480000" x="178" y="190.3">Title:</text>
<g font-size="2" fill="#480000">
<text x="178" y="183.7">Sheet: Front documentation</text>
<text x="178" y="186.5">File: working.kicad_pcb</text>
<text x="178" y="193.9">Size: A4</text>
<text x="178" y="196.6">KiCad E.D.A. 7.0.6-7.0.6~ubuntu22.04.1 + KiBot v1.6.3</text>
<text x="200" y="193.9">Date: 2023-08-03_17-21-23</text>
<text x="263" y="196.6">Id: 6/6</text>
<text x="263" y="193.9">Rev:</text>
</g>
<g font-size="1.7" fill="#480000">
<text x="35" y="11.7">1</text>
<text x="85" y="11.7">2</text>
<text x="135" y="11.7">3</text>
<text x="185" y="11.7">4</text>
<text x="235" y="11.7">5</text>
<text x="285" y="11.7">6</text>
<text x="10.5" y="35.7">A</text>
<text x="285.5" y="35.7">A</text>
<text x="10.5" y="85.6">B</text>
<text x="285.5" y="85.6">B</text>
<text x="10.5" y="135.7">C</text>
<text x="285.5" y="135.7">C</text>
<text x="10.5" y="185.6">D</text>
<text x="285.5" y="185.6">D</text>
<text x="35" y="199.7">1</text>
<text x="85" y="199.7">2</text>
<text x="135" y="199.7">3</text>
<text x="185" y="199.7">4</text>
<text x="235" y="199.7">5</text>
<text x="285" y="199.7">6</text>
</g>
<g font-size="1.3" fill="#848484">
<text x="138.1" y="103.2" transform="rotate(-90 138.1 103.2)">GREEN</text>
<text x="141.5" y="106.9" transform="rotate(-90 141.5 106.9)">10uF</text>
<text x="157.9" y="109.9">0.1uF</text>
<text x="158" y="111.6">1K</text>
</g>
<text font-size="1.2" fill="#848484" x="146" y="104.4">PCF8591T</text>
</svg>
